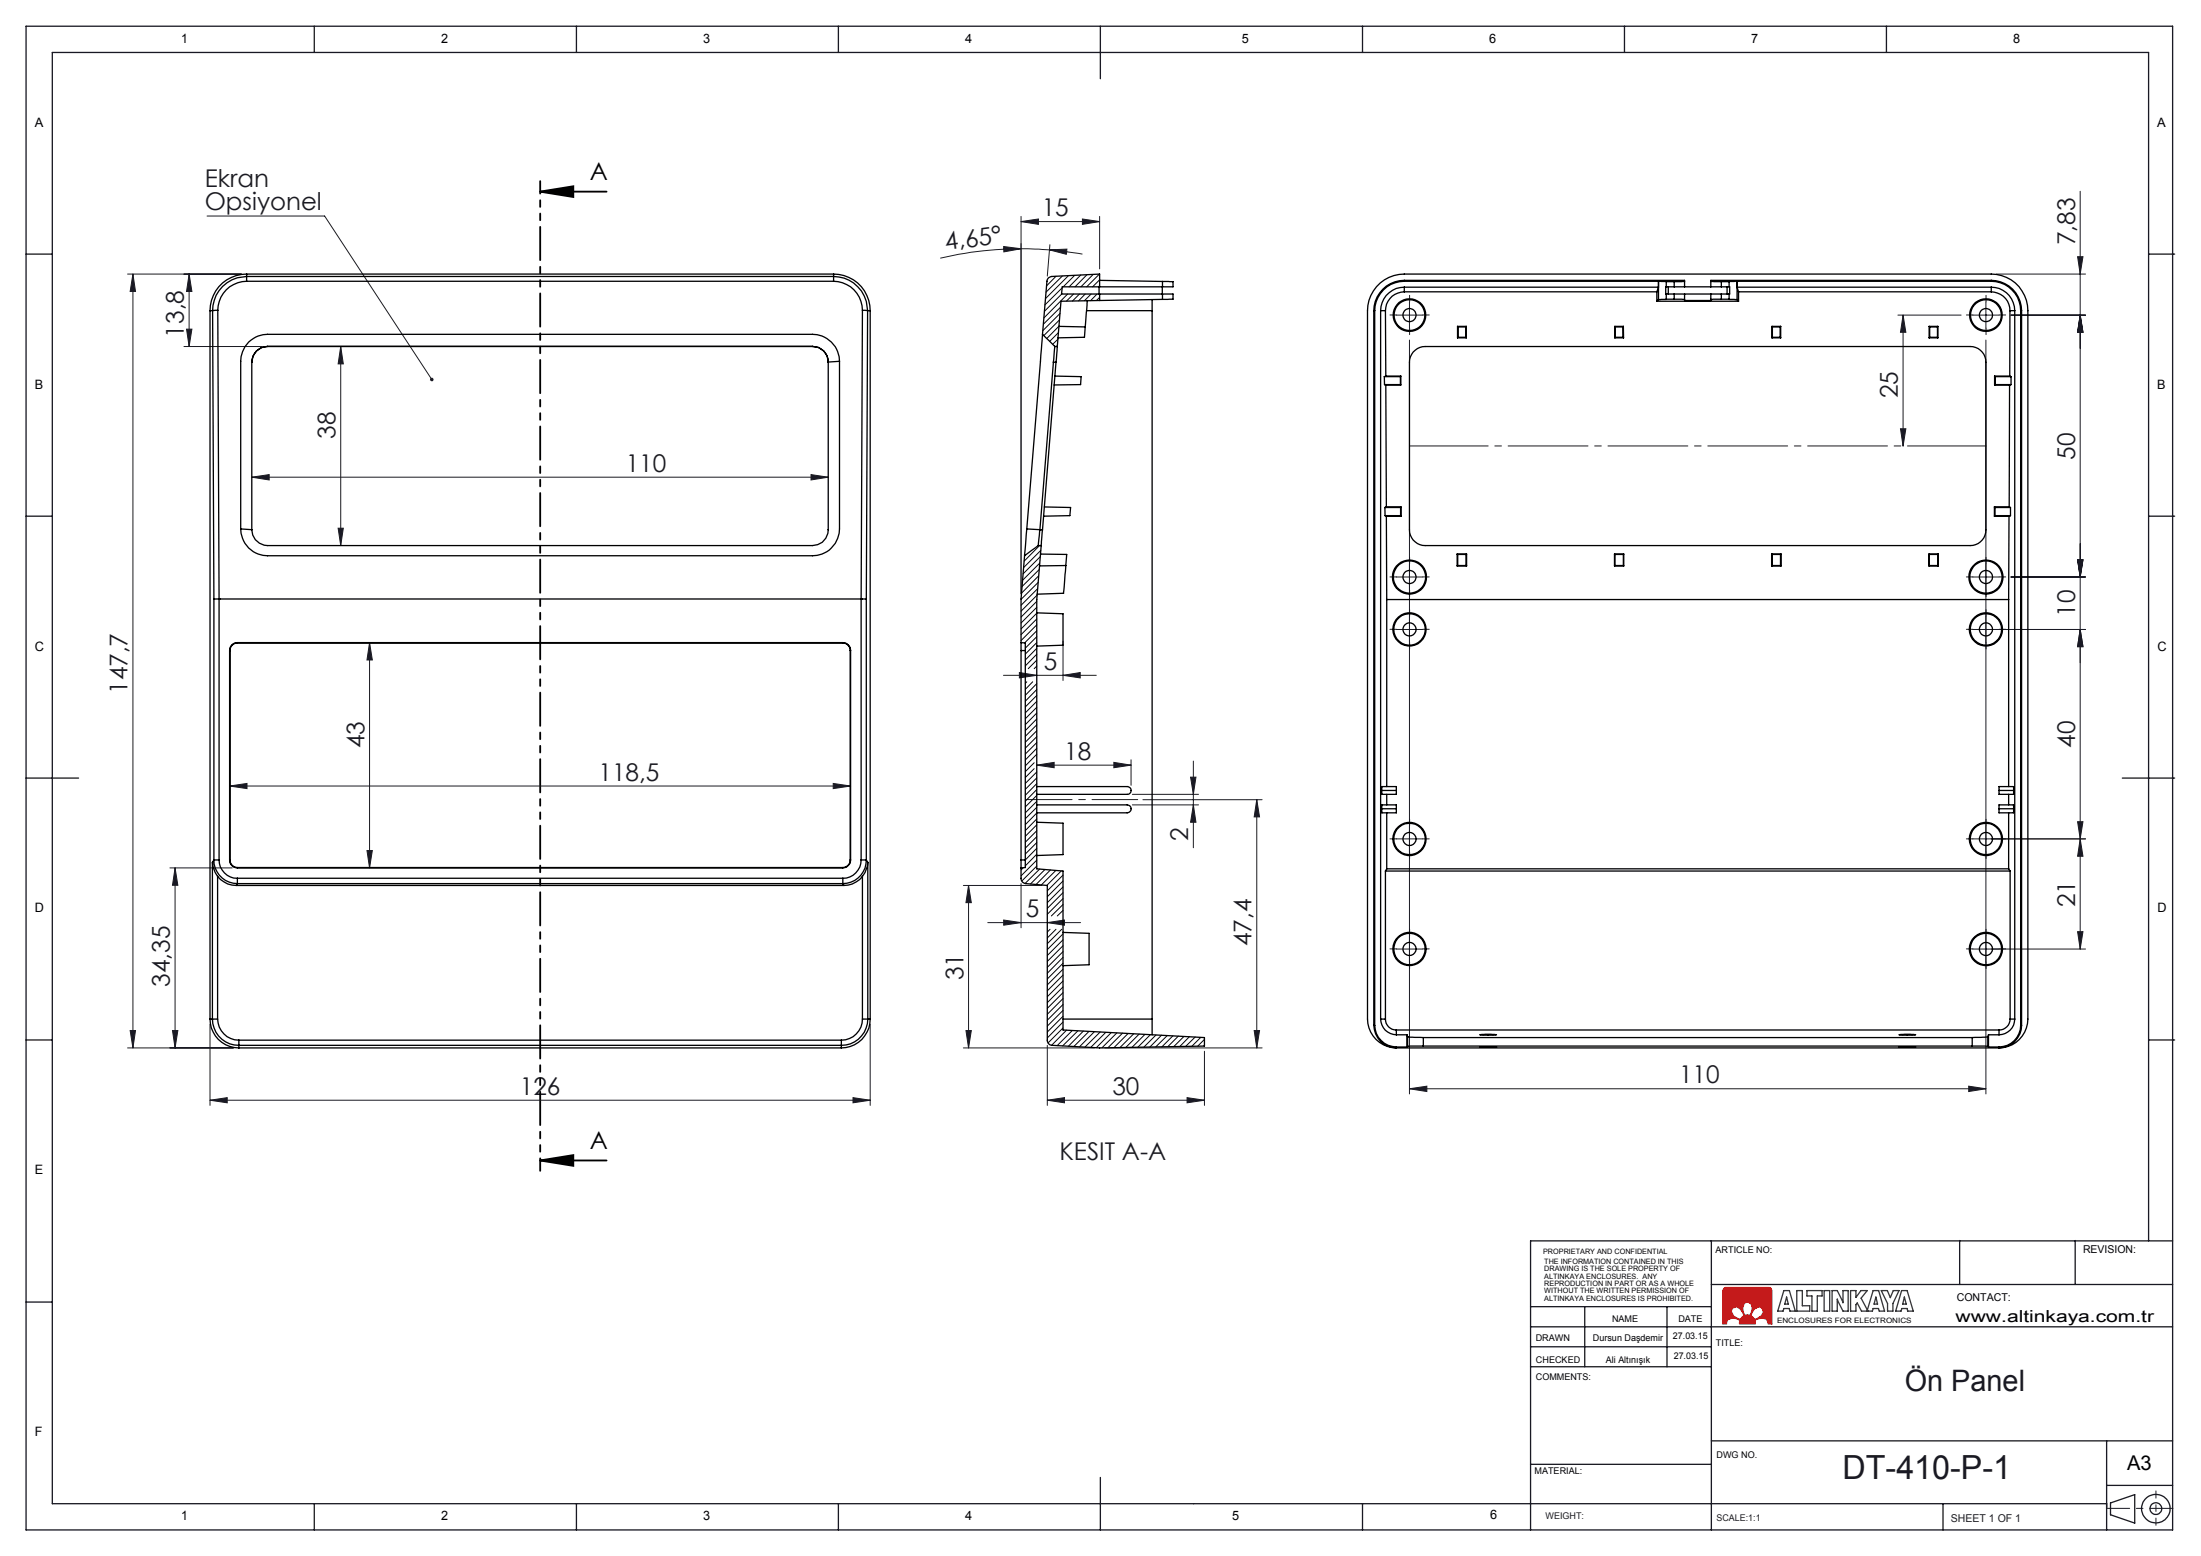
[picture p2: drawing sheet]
<svg xmlns="http://www.w3.org/2000/svg" width="420mm" height="297mm" viewBox="0 0 420 297" stroke-linecap="round" stroke-linejoin="round" font-family="sans-serif">
<path d="M329 245.8l.4-.1h8.1l.5 .2 .1 .4v6.4h-.7l-.4-.9-.7-.2-1.4 .4 .1 .7h-3.1l.1-.7-1.4-.4-.9 .3-.2 .8h-.7v-6.4zM330.6 249.7l.8-.3 .7 .5 .6 1.2-.6 .7-1.3-.7-.4-.8zM332.8 248.8l.6-.3 .8 .4 .2 .8-.5 1.3h-.9l-.3-.6-.1-.7zM334.8 249.9l.9-.5 .5 .3 .3 .8-.4 .6-1.3 .7-.6-.7 .2-.6z" fill="none" stroke="#e13800" stroke-width=".19"/>
<g fill="none" stroke="#191924" stroke-width=".25">
<path d="M5 5h409.6v287h-409.6zM60 5v5M110 5v5M160 5v5M210 5v10M260 5v5M310 5v5M360 5v5M5 48.5h5M410 48.5h5M5 98.5h5M410 98.5h5"/>
<path d="M5 148.5h10M405 148.5h10M5 198.5h5M410 198.5h5M326.6 236.9v55.1M373.9 236.8v8.4M396 236.8v8.4M410 236.9v-226.9h-400v277h392M414.6 236.9h-122.5v55.1M5 248.5h5M292.1 249.4h34.5M292.1 253.3h122.5"/>
<path d="M292.1 257.1h34.5M302.4 249.4v11.5M318.1 249.4v11.5M326.6 245.2h88M292.1 260.9h34.5M292.1 279.5h34.5M326.6 275h88M402 275v17M60 287v5M110 287v5M160 287v5M210 282v10"/>
<path d="M260 287v5M370.8 287v5M402 283.5h12.6"/>
</g>
<path d="M334.7 250a.98 .98 0 0 1 .9-.6 .98 .98 0 0 1 .9 .6 1.68 1.68 0 0 1-1.7 1.7l-.3-.3a.51 .51 0 0 1-.1-.9zM330.6 249.7a1.15 1.15 0 0 1 1.8 .6l.1 .2a.56 .56 0 0 1 .2 .5 .56 .56 0 0 1-.4 .5 .53 .53 0 0 1-.4 .3 .53 .53 0 0 1-.5-.3l-.5-.3a1.05 1.05 0 0 1-.3-1.5zM329 245.8l-.2 .4v6.5h.7v-.2a1.21 1.21 0 0 1 1.8-.8 .53 .53 0 0 1 .6 .6v.4h3.1v-.3a.46 .46 0 0 1 0-.5 .46 .46 0 0 1 .5-.1l.6-.2 .6 .1a.83 .83 0 0 1 .7 1h.7v-6.4l-.2-.5-.2-.1h-8.5zM332.9 248.7a.97 .97 0 0 1 1.1 .1 .97 .97 0 0 1 .3 1.1l-.1 .6a.44 .44 0 0 1-.6 .5h-.2a.45 .45 0 0 1-.5 0 .45 .45 0 0 1-.2-.5l-.1-1.1z" fill-rule="evenodd" fill="#f00"/>
<path d="M103 36.6l6.4-1v2zM103 36.6h12.7M103 221.5l6.4-1v2zM103 221.5h12.7" fill="none" stroke="#000" stroke-width=".35"/>
<g fill="none" stroke="#191924" stroke-width=".19">
<path d="M396.9 36.5v144.6M24.3 52.3h21.8M25.4 52.3l.5 3.3h-1.1zM25.4 52.3v147.7M36.1 52.3l.5 3.3h-1zM36.1 52.3v13.8M39.5 41.2h22.4l20.5 31.3M191.5 47.1l3.3 .4-3.2 .6zM194.8 47.5l5.4 .2M194.8 47.5a67.5 67.5 0 0 0-15.4 1.8M194.8 42.3l3.4-.5v1zM194.8 41.3v72"/>
<path d="M194.8 42.3h15M200.2 47.7l3.4-.1-.1 .9zM200.2 47.7l6.4 .8M200.3 46.7l-.5 6M206.6 41.8l3.2 .5-3.2 .5zM209.8 41.3v10M269 57.6v5M379 57.6v5M381 52.3h17M396.5 49h1l-.6 3.3zM35.1 66.1h15M35.6 62.8h1l-.5 3.3z"/>
<path d="M65 66.1l.5 3.4h-1zM65 66.1v38M266.5 60.1h5M269 64.9v143.9M362.2 60.1h12M363.1 60.1l.6 3.3h-1zM363.1 60.1v25.1M376.4 60.1h5.1M379 64.9v143.9M383.7 60.1h14.3M396.9 60.1l.6 3.3h-1zM48 91.1l3.4-.5v1z"/>
<path d="M48 91.1h110M154.8 90.6l3.2 .5-3.2 .5zM362.7 81.8h1l-.6 3.4zM64.5 100.8h1l-.5 3.3zM266.5 110.1h5M376.4 110.1h5.1M383.7 110.1h14.3M396.5 106.9h1l-.6 3.2zM70.5 122.7l.5 3.3h-1zM70.5 122.7v43M191.5 128.9h17.7M194.5 128.4l3.3 .5-3.3 .5z"/>
<path d="M202.8 128.9l3.3-.5v1zM202.8 122.4v7.5M266.5 120.2h5M396.9 120.2l.6 3.2h-1zM398 120.2h-21.6M43.8 150l3.3-.5v1zM43.8 150h118.5M159 149.5l3.3 .5-3.3 .5zM197.8 146l3.4-.5v1zM197.8 146h18M212.5 145.5l3.3 .5-3.3 .5zM215.8 145v4.9"/>
<path d="M216.1 151.6h12.6M216.1 153.6h12.6M218.1 152.6h22.7M227.2 148.3h1l-.5 3.3zM227.7 153.6l.5 3.3h-1zM227.7 145.3v16.5M239.8 152.6l.5 3.3h-1zM239.8 152.6v47.4M396.5 156.8h1l-.6 3.3zM32.4 165.7h11.9M33.4 165.7l.5 3.3h-1zM33.4 165.7v34.3"/>
<path d="M70 162.3h1l-.5 3.4zM183.8 169h15M184.8 169l.5 3.3h-1zM184.8 169v31M188.5 176.1h17.7M191.5 175.6l3.3 .5-3.3 .5zM194.8 168.7v8.4M199.8 176.1l3.3-.5v1zM266.5 160.1h5M396.5 177.8h1l-.6 3.3zM396.9 160.1l.6 3.3h-1zM398 160.1h-21.6"/>
<path d="M24.8 196.7h1.1l-.5 3.3zM32.9 196.7h1l-.5 3.3zM40.1 195.5v15.5M166.1 195.5v15.5M184.3 196.7h1l-.5 3.3zM199.8 199.5v11.5M239.3 196.7h1l-.5 3.3zM266.5 181.1h5M376.4 181.1h21.6M24.3 200h20.3M40.1 210l3.3-.5v1zM40.1 210h126"/>
<path d="M162.8 209.5l3.3 .5-3.3 .5zM183.8 200h25M199.8 210l3.3-.5v1zM199.8 210h30M210.8 200h30M226.5 209.5l3.3 .5-3.3 .5zM229.8 200.7v10.3M269 207.8l3.3-.5v1zM269 207.8h110M375.7 207.3l3.3 .5-3.3 .5z"/>
</g>
<g fill="none" stroke="#191924" stroke-width=".25">
<path d="M402.7 286.9l4.7-1.6v5.4l-4.7-1.6z"/>
<circle cx="411.4" cy="288" r="2.72"/>
<circle cx="411.4" cy="288" r="1.13"/>
</g>
<path d="M340.4 246.3h1.1l1.1 4h-1l-.2-.5h-1l-.1 .5h-1.1zM340.9 247.6l.3 1.3h-.6zM342.9 246.3h1v2.9h1.4v1.1h-2.4zM344.8 246.3h2.9v1.1h-.9v2.9h-1v-2.9h-1zM348.1 246.3h1v4h-1zM350.6 247.9v2.4h-1v-4h1l1.1 2.4v-2.4h1v4h-1l-1.1-2.4M356.3 250.3l1.1-4h1.1l1.1 4h-1l-.1-.5h-1.1l-.1 .5h-2.1l-.8-1.6-.2 .3v1.3h-1.1v-4h1.1v1.3l.9-1.3h1.2l-1.2 1.5 1.3 2.5M358 247.6l.3 1.3h-.7zM359 246.3h1.2l.5 1.4 .6-1.4h1.1l-1.2 2.5v1.5h-1v-1.5zM362.9 246.3h1l1.2 4h-1.1l-.1-.5h-1l-.1 .5h-1.1zM363.4 247.6l.3 1.3h-.6z" fill="none" stroke="#373737" stroke-width=".25"/>
<path d="M103.1 34.6v188.9" fill="none" stroke="#000" stroke-width=".35" stroke-dasharray="6.3 1.3 1.3 1.3 1.3 1.3" stroke-dashoffset="4"/>
<g fill="none" stroke="#191924" stroke-width=".19" stroke-dasharray="15.2 1.3 1.3 1.3">
<path d="M269 57.6v-1.2M379 57.6v-1.2M266.5 60.1h-1.3M269 62.6v1.3M271.5 60.1h1.2M376.5 60.1h-1.3M379 62.6v1.3M381.5 60.1h1.2M266.5 110.1h-1.3M269 117.6v-1.2M269 107.6v-1.2M269 112.6v1.3"/>
<path d="M271.5 110.1h1.2M376.5 110.1h-1.3M379 117.6v-1.2M379 107.6v-1.2M379 112.6v1.3M381.5 110.1h1.2M266.5 120.1h-1.3M269 122.6v1.3M271.5 120.1h1.2M376.5 120.1h-1.3M379 122.6v1.3M381.5 120.1h1.2"/>
<path d="M269 157.6v-1.2M379 157.6v-1.2M266.5 160.1h-1.3M269 162.6v1.3M269 178.6v-1.2M271.5 160.1h1.2M376.5 160.1h-1.3M379 162.6v1.3M379 178.6v-1.2M381.5 160.1h1.2M266.5 181.1h-1.3M269 183.6v1.3"/>
<path d="M271.5 181.1h1.2M376.5 181.1h-1.3M379 183.6v1.3M381.5 181.1h1.2"/>
</g>
<path d="M195.9 152.6h21.2" fill="none" stroke="#191924" stroke-width=".19" stroke-dasharray="15.2 1.3 1.3 1.3" stroke-dashoffset="6.5"/>
<path d="M401.9 287.9h12.7" fill="none" stroke="#191924" stroke-width=".19" stroke-dasharray="15.2 1.3 1.3 1.3" stroke-dashoffset="10.8"/>
<path d="M411.4 284.6v6.5" fill="none" stroke="#191924" stroke-width=".19" stroke-dasharray="15.2 1.3 1.3 1.3" stroke-dashoffset="13.9"/>
<path d="M379 85.1h-110" fill="none" stroke="#191924" stroke-width=".19" stroke-dasharray="15.2 1.3 1.3 1.3" stroke-dashoffset=".2"/>
<path d="M103 36.6l6.4-1v2zM103 221.5l6.4-1v2z" fill="#000"/>
<g fill="#191924">
<path d="M82.2 72.2a.35 .35 0 0 1 .5 0 .35 .35 0 0 1-.1 .5l-.2-.2 .2 .2-.2 .1a.35 .35 0 0 1-.3-.2 .35 .35 0 0 1 .1-.4z"/>
<path d="M363.1 60.1l.6 3.3h-1zM362.7 81.8h1l-.6 3.4z"/>
<path d="M212.5 145.5l3.3 .5-3.3 .5zM197.8 146l3.4-.5v1z"/>
<path d="M191.5 175.6l3.3 .5-3.3 .5zM199.8 176.1l3.3-.5v1zM194.8 42.3l3.4-.5v1zM206.6 41.8l3.2 .5-3.2 .5zM199.8 210l3.3-.5v1zM226.5 209.5l3.3 .5-3.3 .5zM194.5 128.4l3.3 .5-3.3 .5zM202.8 128.9l3.3-.5v1zM269 207.8l3.3-.5v1zM375.7 207.3l3.3 .5-3.3 .5z"/>
<path d="M40.1 210l3.3-.5v1zM162.8 209.5l3.3 .5-3.3 .5z"/>
<path d="M43.8 150l3.3-.5v1zM159 149.5l3.3 .5-3.3 .5z"/>
<path d="M200.2 47.7l3.4-.1-.1 .9zM191.5 47.1l3.3 .4-3.2 .6z"/>
<path d="M396.5 177.8h1l-.6 3.3zM396.9 160.1l.6 3.3h-1z"/>
<path d="M396.5 156.8h1l-.6 3.3zM396.9 120.2l.6 3.2h-1z"/>
<path d="M70.5 122.7l.5 3.3h-1zM70 162.3h1l-.5 3.4zM65 66.1l.5 3.4h-1zM64.5 100.8h1l-.5 3.3zM25.4 52.3l.5 3.3h-1.1zM24.8 196.7h1.1l-.5 3.3zM33.4 165.7l.5 3.3h-1zM32.9 196.7h1l-.5 3.3zM36.1 52.3l.5 3.3h-1zM35.6 62.8h1l-.5 3.3zM184.8 169l.5 3.3h-1zM184.3 196.7h1l-.5 3.3zM227.2 148.3h1l-.5 3.3zM227.7 153.6l.5 3.3h-1zM239.8 152.6l.5 3.3h-1zM239.3 196.7h1l-.5 3.3zM396.5 106.9h1l-.6 3.2zM396.9 120.2l.6 3.2h-1zM396.9 60.1l.6 3.3h-1zM396.5 106.9h1l-.6 3.2zM396.5 49h1l-.6 3.3zM396.9 60.1l.6 3.3h-1z"/>
<path d="M48 91.1l3.4-.5v1zM154.8 90.6l3.2 .5-3.2 .5z"/>
</g>
<g fill="none" stroke="#000" stroke-width=".25">
<path d="M40.1 59.3v135.2M40.1 59.3h.5M40.6 59.3l.2 55.1M41.6 59.2l-1 .1M41.6 59.2l.2 55.1M47.1 53.7a5.5 5.5 0 0 0-5.5 5.5M47.1 52.8a6.5 6.5 0 0 0-6.5 6.5M47.1 52.8v.9M47.1 52.3a6.9 6.9 0 0 0-7 7M47.1 53.7h112M47.1 52.8h112M47.1 52.3v.5"/>
<path d="M47.1 52.3h112M159.1 53.7a5.5 5.5 0 0 1 5.5 5.5M159.1 52.8a6.5 6.5 0 0 1 6.5 6.5M159.1 52.8v.9M159.1 52.3a6.9 6.9 0 0 1 7 7M159.1 52.3v.5M164.6 59.2l1 .1M164.6 59.2l-.3 55.1M165.6 59.3l-.3 55.1M165.6 59.3h.5M166.1 59.3v135.2M207.3 59.3h12.6"/>
<path d="M207.5 57.4l-.4 5M209.7 54.7v1.4M209.8 54.7v-2.4l-9.1 .5a.97 .97 0 0 0-.9 .9l-.9 10.1M209.8 56.1v1.3M209.8 53.5l12 .2M219.9 57.2v2.1M219.9 59.3v135.2M221.8 54.7v1.4M221.8 53.7l2 .1v.9h-2M221.8 56.1h2v1h-2M221.8 57.1l-19.3 .4-.7 8.6M221.8 54.7h-19.1l-.1 1.4h19.2"/>
<path d="M221.8 53.7v1M221.8 56.1v1M262.1 59.3h.2M262.1 59.3v136.4M262.3 59.3v136.4M263.5 59.3h.9M263.5 59.3v135.2M264.4 59.3v12.5M268 54.8a4.5 4.5 0 0 0-4.5 4.5M268 53.7a5.7 5.7 0 0 0-5.7 5.6M268 53.5a5.8 5.8 0 0 0-5.9 5.8M268 55.7a3.6 3.6 0 0 0-3.6 3.6"/>
<path d="M268 53.7h48.5M268 53.5v.2M268 54.8v.9M268 53.5h53.5v1.2M268 54.8h48.5l-.3 .9M268 55.7h48.2M316.2 57.5h15.6M316.2 55.7v1.8M316.5 53.7h1.5v1M316.5 53.7h.1M316.5 57.2l-.3 .3M316.5 53.7v3.5"/>
<path d="M318 56.1v1l-1.5 .1M318 54.7h-.1v1.4h.1M318 54.7h1.5M318 56.1h1.5M318 53.8h1.5M318 57.1h1.5M318.3 54.7v1.4M319.5 57.1h2M319.5 56.1h2M319.5 54.7h2M319.5 53.8v.9M319.5 56.1v1"/>
<path d="M321.5 53.7l-2 .1M321.5 54.7h5M321.5 56.1h5M321.5 56.1v1.3h5v-1.3M326.5 56.1h2M326.5 53.7l2 .1M326.5 54.7h2M328.5 57.1h-2M328.5 54.7h1.5M328.5 56.1h1.5M328.5 53.8v.9M328.5 56.1v1"/>
<path d="M328.5 53.8h1.5M328.5 57.1h1.5M329.6 54.7v1.4M330 56.1v1l1.5 .1M330 54.7h.1v1.4h-.1M331.5 53.7h.1M331.5 53.7h-1.5v1M331.5 53.7h48.5M331.5 57.2l.3 .3M331.5 53.7v3.5M331.8 55.7v1.8M331.8 55.7h48.2"/>
<path d="M380 53.7a5.7 5.7 0 0 1 5.6 5.6M380 54.8a4.5 4.5 0 0 1 4.5 4.5M380 53.5a5.8 5.8 0 0 1 5.8 5.8M380 55.7a3.6 3.6 0 0 1 3.5 3.6M380 53.5h-53.5v1.2M380 53.5v.2M380 54.8v.9M380 54.8h-48.5l.3 .9M383.5 59.3h1M383.5 59.3v12.5M384.5 59.3v135.2M385.6 59.3h.2"/>
<path d="M385.6 59.3v136.4M385.8 59.3v136.4M48 69.1v32a3 3 0 0 0 3 3h104a2.96 2.96 0 0 0 3-3v-32M51 66.1a3 3 0 0 0-3 3M51 66.1h104M155 66.1a2.95 2.95 0 0 1 3 3M160.2 69v32a5.1 5.1 0 0 1-5.2 5.1h-104a5.1 5.1 0 0 1-5.1-5.1M160.2 69a5.2 5.2 0 0 0-5.2-5.2h-104a5.2 5.2 0 0 0-5.1 5.2v32M160.2 69l-2.2 .1M198.9 63.8l2.4 2.3M198.9 63.8l-3 37.2M201 69.1h.1"/>
<path d="M201 69.1l-2.6 32M201 69.1h.5M201.3 66.1l-.3 3M201.3 66.1h.5M201.3 66.1h.1M201.3 71.8l5 .1-.1 1.5-5 .1M201.5 69.1l-2.6 32M201.8 66.1l-.3 3M202.1 62.3l5 .1M207.1 62.4l-.2 2-5 .1M264.2 71.9v1.5M264.2 71.9h3"/>
<path d="M264.2 73.4l.2 .1M264.2 73.4h3M264.4 71.8l-.2 .1M264.4 73.5l.1 23.3M264.4 71.8h2.9M264.4 73.5h2.9M267.2 71.9v1.5M267.2 73.4l.1 .1M267.3 71.8l-.1 .1M267.3 71.8v1.7M269.7 67.2a3 3 0 0 1 2.3-1.1h104a2.99 2.99 0 0 1 3 3v32a2.99 2.99 0 0 1-3 3h-104a3 3 0 0 1-3-3v-32a2.99 2.99 0 0 1 .7-1.9zM278.1 62.3h1.7"/>
<path d="M278.1 62.3v2.2M278.1 62.3l.1 .1M278.1 64.5h1.7M278.2 62.4v2M278.2 62.4h1.5M278.2 64.4h1.5M278.2 64.4l-.1 .1M279.7 62.4v2M279.7 64.4l.1 .1M279.8 62.3l-.1 .1M279.8 62.3v2.2M308.2 62.3h1.6"/>
<path d="M308.2 62.3v.1M308.2 62.3v2.2M308.2 64.5h1.6M308.2 62.4h1.5M308.2 64.4h1.5M308.2 62.4v2M308.2 64.4v.1M309.7 62.4v2M309.7 64.4l.1 .1M309.8 62.3l-.1 .1M309.8 62.3v2.2M338.1 62.3l.1 .1"/>
<path d="M338.1 62.3h1.7M338.1 62.3v2.2M338.1 64.5h1.7M338.2 62.4h1.5M338.2 64.4h1.5M338.2 62.4v2M338.2 64.4l-.1 .1M339.7 62.4v2M339.7 64.4l.1 .1M339.8 62.3l-.1 .1M339.8 62.3v2.2M368.1 62.3h1.7"/>
<path d="M368.1 62.3v2.2M368.1 62.3l.1 .1M368.1 64.5h1.7M368.2 62.4h1.5M368.2 64.4h1.5M368.2 62.4v2M368.2 64.4l-.1 .1M369.7 62.4v2M369.7 64.4l.1 .1M369.8 62.3l-.1 .1M369.8 62.3v2.2M380.6 71.8l.1 .1"/>
<path d="M380.6 71.8h2.9M380.6 71.8v1.7M380.6 73.5h2.9M380.7 71.9h3.1M380.7 73.4h3.1M380.7 71.9v1.5M380.7 73.4l-.1 .1M383.5 73.5l-.1 23.3M383.5 71.8l.3 .1M383.8 73.4l-.3 .1M383.8 71.9v1.5M199.3 96.8l5 .1-.1 1.5-5.1 .1"/>
<path d="M264.3 96.9v1.5M264.3 96.9h3M264.3 98.4l.2 .1M264.3 98.4h3M264.5 98.5l.1 15.9M264.5 96.8l-.2 .1M264.5 96.8h2.8M264.5 98.5h2.8M267.3 96.9v1.5M267.3 98.4v.1M267.3 96.8v.1M267.3 96.8v1.7"/>
<path d="M380.6 96.8v1.7M380.6 96.8h2.8M380.6 96.8l.1 .1M380.6 98.5h2.8M380.7 96.9h2.9M380.7 98.4h2.9M380.7 96.9v1.5M380.7 98.4l-.1 .1M383.4 98.5l-.1 15.9M383.4 96.8l.2 .1M383.6 98.4l-.2 .1M383.6 96.9v1.5"/>
<path d="M40.8 114.4v49.7M41.8 114.3h.1M41.8 114.3l-1 .1M41.8 114.3v49.8M41.8 114.3h122.5M45.9 101l2.1 .1M164.3 114.3l1 .1M164.3 114.3h.1M164.3 114.3v49.8M165.3 114.4v49.7M195.5 106.1l-.7 8.2v8.4M195.9 101l-.4 5.1"/>
<path d="M195.9 101l2.5 .1M197.8 117l5 .2v6l-5 .1M198.1 104.1l-2.6 2M198.1 104.1h.6M198.4 101.1l-.3 3M198.4 101.1h.5M198.4 101.1h.1M198.5 105.8h5.1l-.2 2.1M198.7 104.1l-.9 10.3v51.4l5 .5v30.3l27 1.4v1.7l-20 .3-9-.5a.96 .96 0 0 1-1-1v-29.5l-4-.3a.97 .97 0 0 1-1-1.1v-1.9M198.9 101.1l-.2 3M203.4 107.9l-.4 5.3-5.1 .2M203.4 107.9l-5 .1"/>
<path d="M264.6 114.4v35.7M264.6 114.4h118.7M278.1 105.8h.1M278.1 105.8h1.8M278.1 105.8v2.2M278.1 108h1.8M278.2 105.8h1.6M278.2 107.9h1.6M278.2 105.8v2.1M278.2 107.9l-.1 .1M279.8 105.8v2.1M279.8 107.9l.1 .1"/>
<path d="M279.9 105.8h-.1M279.9 105.8v2.2M308.1 105.8h1.7M308.1 105.8h.1M308.1 105.8v2.2M308.1 108h1.7M308.2 105.8v2.1M308.2 105.8h1.6M308.2 107.9h1.6M308.2 107.9l-.1 .1M309.8 105.8v2.1M309.8 107.9v.1"/>
<path d="M309.8 105.8h.1M309.8 105.8v2.2M338.1 105.8h1.8M338.1 105.8h.1M338.1 105.8v2.2M338.1 108h1.8M338.2 105.8v2.1M338.2 105.8h1.6M338.2 107.9h1.6M338.2 107.9l-.1 .1M339.8 105.8v2.1M339.8 107.9l.1 .1"/>
<path d="M339.9 105.8h-.1M339.9 105.8v2.2M368.1 105.8h1.8M368.1 105.8h.1M368.1 105.8v2.2M368.1 108h1.8M368.2 105.8v2.1M368.2 105.8h1.5M368.2 107.9h1.6M368.2 107.9l-.1 .1M369.7 105.8l.1 2.1M369.8 107.9l.1 .1"/>
<path d="M369.9 105.8h-.2M369.9 105.8v2.2M383.3 114.4v35.7M43.8 124.2v39.9M43.8 124.2h.1M43.9 124.2v39.9M45.3 122.7a1.45 1.45 0 0 0-1.5 1.5M45.3 122.7a1.45 1.45 0 0 0-1.4 1.5M45.3 122.7h115.5M45.3 122.7h.1M160.8 122.7a1.51 1.51 0 0 1 1.5 1.5M160.8 122.7a1.45 1.45 0 0 1 1.4 1.5"/>
<path d="M160.8 122.7h.1M162.2 124.2h.1M162.2 124.2v39.9M162.3 124.2v39.9M194.8 122.7v1.5M194.8 124.2h.9M194.8 124.2v39.9M194.8 122.7h.9v42.9l-.9 .1M197.8 156.9l5 .2v6l-5 .2M197.8 153.6h17.3a.76 .76 0 0 1 .7 .8 .76 .76 0 0 1-.7 .7h-17.3M197.8 150.1h17.3a.74 .74 0 0 1 .7 .8 .74 .74 0 0 1-.7 .7h-17.3M263.7 150.9v-.8h2.8v.8"/>
<path d="M263.7 150.9v.7h2.8v-.7M263.7 154.4v-.8h2.8v.8M263.7 154.4v.7h2.8v-.7M263.7 154.4h2.8M263.7 150.9h2.8M264.6 151.6v2M264.6 155.1v10.7M381.5 154.4v.7h2.7v-.7M381.5 154.4v-.8h2.7v.8M381.5 150.9v.7h2.7v-.7M381.5 150.9v-.8h2.7v.8M381.5 154.4h2.7"/>
<path d="M381.5 150.9h2.7M383.3 151.6v2M383.3 155.1v10.7M40.5 164.6l.1 .7 .5 1.2 .4 .8M40.5 164.6v29.9M40.8 164.1h1M40.8 164.1a4.5 4.5 0 0 0 4.5 4.6M40.8 164.1l-.3 .5M41.5 167.3a4.8 4.8 0 0 0 3.6 1.7M41.5 167.3v27.2M41.8 164.1a3.5 3.5 0 0 0 3.5 3.5M43.8 164.1a1.51 1.51 0 0 0 1.5 1.6"/>
<path d="M43.8 164.1h.1M43.9 164.1a1.45 1.45 0 0 0 1.4 1.5M45.1 169h115.9M45.3 167.6v1.1M45.3 165.7h115.5M45.3 167.6h115.5M45.3 165.6v.1M45.3 165.6h115.5M45.3 168.7h115.5M45.3 168.7l-.2 .3M160.8 165.6v.1M160.8 167.6v1.1"/>
<path d="M160.8 168.7l.2 .3M162.2 164.1a1.45 1.45 0 0 1-1.4 1.5M162.2 164.1h.1M162.3 164.1a1.57 1.57 0 0 1-1.5 1.6M164.3 164.1h1M164.3 164.1a3.5 3.5 0 0 1-3.5 3.5M164.6 167.3a4.6 4.6 0 0 1-3.6 1.7M164.6 167.3v27.2M165.3 164.1a4.5 4.5 0 0 1-4.5 4.6M165.3 164.1l.3 .5M165.6 164.6l-.1 .7-.4 1.2-.5 .8M165.6 164.6v29.9"/>
<path d="M194.8 164.1v1.6M194.8 164.1h.9M202.8 178l5 .1v6l-5 .2M264.4 166.3v28.2M264.4 166.3h119.2M264.6 165.8l-.2 .5M264.6 165.8h118.7M383.3 165.8l.3 .5M383.6 166.3v28.2M40.1 194.5a5.5 5.5 0 0 0 5.5 5.5M40.1 194.5h.4M40.5 194.5h1"/>
<path d="M40.5 194.5a5 5 0 0 0 5.1 5M41.5 194.5a4.1 4.1 0 0 0 4.1 4M45.6 198.5v1M45.6 198.5h114.9M45.6 199.5h114.9M45.6 199.5v.5M160.5 198.5v1M160.5 199.5v.5M164.6 194.5a4 4 0 0 1-4.1 4M164.6 194.5h1M165.6 194.5a5.1 5.1 0 0 1-5.1 5M165.6 194.5h.5"/>
<path d="M166.1 194.5a5.5 5.5 0 0 1-5.6 5.5M202.8 194.5h17.1M219.9 194.5v3M262.1 195.7a4.3 4.3 0 0 0 4.4 4.3M262.1 195.7h.2M262.3 195.7a4.2 4.2 0 0 0 4.2 4.1M263.5 194.5a3 3 0 0 0 3 3M263.5 194.5h.9M264.4 194.5a2.05 2.05 0 0 0 2.1 2.1M266.5 199.8h2M266.5 196.6v.9M266.5 199.8v.2"/>
<path d="M266.5 197.5h2M266.5 196.6h115M268.5 197.5l.1 .4M268.5 197.5v2.3M268.6 197.9l3 .1M268.6 199.7l-.1 .1M268.6 197.9v1.8M271.6 199.7h-3M271.6 199.7h104.7M271.6 198h104.7M271.6 198v1.7M282.4 199.8h3.2z"/>
<path d="M282.4 197.5l1-.1 2.2 .1zM362.4 199.8h3.1zM362.4 197.5h3.1l-2.6 .1zM376.3 199.7h3M376.3 198v1.7M379.3 197.9l-3 .1M379.3 199.7l.1 .1M379.3 197.9v1.8M379.4 199.8h2.1M379.4 197.5h2.1M379.4 197.5l-.1 .4M379.4 197.5v2.3"/>
<path d="M381.5 196.6v.9M381.5 199.8v.2M383.6 194.5a2.11 2.11 0 0 1-2.1 2.1M383.6 194.5h.9M384.5 194.5a3 3 0 0 1-3 3M385.6 195.7a4.2 4.2 0 0 1-4.1 4.1M385.6 195.7h.2M385.8 195.7a4.3 4.3 0 0 1-4.3 4.3M45.6 200h114.9M266.5 200a5.5 5.5 0 0 1-5.6-5.5v-135.2a7 7 0 0 1 7.1-7h112a6.9 6.9 0 0 1 7 7v135.2a5.5 5.5 0 0 1-5.5 5.5M266.5 200h115"/>
<circle cx="269" cy="60.1" r="2.94"/>
<circle cx="269" cy="60.1" r="1.26"/>
<circle cx="269" cy="60.1" r="3.1"/>
<circle cx="379" cy="60.1" r="2.94"/>
<circle cx="379" cy="60.1" r="1.26"/>
<circle cx="379" cy="60.1" r="3.1"/>
<circle cx="269" cy="110.2" r="3.3"/>
<circle cx="269" cy="110.1" r="1.24"/>
<circle cx="269" cy="110.2" r="3.1"/>
<circle cx="379" cy="110.2" r="3.3"/>
<circle cx="379" cy="110.2" r="3.1"/>
<circle cx="379" cy="110.1" r="1.24"/>
<circle cx="269" cy="120.2" r="3.2"/>
<circle cx="269" cy="120.1" r="1.26"/>
<circle cx="269" cy="120.1" r="3"/>
<circle cx="379" cy="120.2" r="3.2"/>
<circle cx="379" cy="120.1" r="1.26"/>
<circle cx="379" cy="120.1" r="2.99"/>
<circle cx="268.9" cy="160.1" r="3.2"/>
<circle cx="269" cy="160.1" r="3"/>
<circle cx="269" cy="160.1" r="1.25"/>
<circle cx="378.9" cy="160.1" r="3.2"/>
<circle cx="379" cy="160.1" r="3"/>
<circle cx="379" cy="160.1" r="1.25"/>
<circle cx="269" cy="181.1" r="3.2"/>
<circle cx="269" cy="181.1" r="3"/>
<circle cx="269" cy="181.1" r="1.26"/>
<circle cx="379" cy="181.1" r="3.2"/>
<circle cx="379" cy="181.1" r="1.26"/>
<circle cx="379" cy="181.1" r="2.99"/>
</g>
<g fill="none" stroke="#000" stroke-width=".19">
<path d="M201.5 52.7l-1.8 1.9M202.3 59.8l-3.3 3.3M202.4 58.6l-3.3 3.3M202.6 56.1l-3.3 3.3M202.7 55l-3.3 3.2M202.7 52.7l-3.1 3.1M203.7 56.1l-4.5 4.6M203.9 52.6l-4.4 4.4M204.9 56.1l-1.4 1.4M205.1 52.6l-2.2 2.1M206 56.1l-1.4 1.4M206.2 52.5l-2.2 2.2"/>
<path d="M207.1 56.1l-1.3 1.3M207.4 52.4l-2.3 2.3M208.2 56.1l-1.3 1.3M208.6 52.4l-2.3 2.3M209.3 56.1l-1.2 1.3M209.8 52.3l-2.4 2.4M209.8 53.4l-1.3 1.3M209.8 54.5l-.2 .2M209.8 56.8l-.6 .6M201.8 65.9l-.2 .2M201.9 64.7l-1 1M202 63.5l-1.7 1.7"/>
<path d="M202.1 62.3l-2.4 2.3M202.2 61.1l-3 3M197.8 114.8l-3 3M197.8 115.9l-3 3M197.8 117l-3 3M197.8 118.1l-3 3M197.8 119.3l-3 3M197.9 113.6l-3.1 3.1M198 112.4l-3.2 3.1M198.1 111.2l-3.3 3.2M198.2 109.9l-3.3 3.3M198.3 108.7l-3.3 3.3"/>
<path d="M198.4 104.1l-3 3M198.4 107.5l-3.3 3.3M198.5 106.3l-3.3 3.2M198.6 105.1l-3.3 3.2M195.9 130.1l-.2 .4M197.1 130.1l-1.4 1.5M197.8 120.4l-2.3 2.3M197.8 121.5l-2.1 2.2M197.8 122.7l-2.1 2.1M197.8 123.8l-2.1 2.2M197.8 124.9l-2.1 2.2M197.8 126l-1.6 1.6"/>
<path d="M197.8 127.1l-.5 .5M197.8 130.5l-2.1 2.2M197.8 131.6l-2.1 2.2M197.8 132.7l-2.1 2.2M197.8 133.9l-2.1 2.2M197.8 135l-2.1 2.2M197.8 136.1l-2.1 2.2M197.8 137.2l-2.1 2.2M197.8 138.4l-2.1 2.1M197.8 139.5l-2.1 2.2M197.3 145.6l-1.6 1.7M197.3 146.7l-1.6 1.7"/>
<path d="M197.8 140.6l-2.1 2.2M197.8 141.7l-2.1 2.2M197.8 142.8l-2.1 2.3M197.8 144l-2.1 2.2M197.8 147.4l-2.1 2.1M197.8 148.5l-2.1 2.2M197.8 149.6l-2.1 2.2M197.8 150.7l-2.1 2.2M197.8 151.8l-2.1 2.2M197.8 153l-2.1 2.1M197.8 154.1l-2.1 2.2M197.8 155.2l-2.1 2.2"/>
<path d="M197.8 156.3l-2.1 2.2M197.8 157.4l-2.1 2.2M197.8 158.6l-2.1 2.2M197.8 159.7l-2.1 2.2M195.3 165.6l-.5 .4M197.8 160.8l-2.1 2.2M197.8 161.9l-2.1 2.2M197.8 163.1l-2.1 2.2M197.8 164.2l-3 3M197.8 165.3l-2.8 2.9M198.4 165.9l-2.8 2.7M199.4 165.9l-2.8 2.8"/>
<path d="M200.4 177.4l-.6 .5M200.4 166l-2.7 2.8M201.5 166.2l-2.8 2.7M201.5 177.4l-1.7 1.6M202.5 166.2l-2.8 2.8M202.6 177.4l-2.8 2.7M202.8 167l-3 3M202.8 168.2l-3 3M202.8 169.3l-3 3M202.8 170.4l-3 3M202.8 171.5l-3 3M202.8 172.6l-2.2 2.2"/>
<path d="M202.8 173.8l-1 1M202.8 178.3l-3 3M202.8 179.4l-3 3M202.8 180.5l-3 3M202.8 181.6l-3 3M202.8 182.7l-3 3.1M202.8 183.9l-3 3M202.8 185l-3 3M202.8 186.1l-3 3M202.8 187.3l-3 2.9M202.8 188.4l-3 3M202.8 189.5l-3 3"/>
<path d="M202.8 190.6l-3 3M202.8 191.7l-3 3M202.8 192.9l-3 3M202.8 194l-3 3M202.8 195.1l-3 3M202.8 196.2l-2.8 2.9M203.5 196.6l-2.8 2.9M204.6 196.7l-2.9 2.9M205.7 196.8l-2.9 2.8M206.7 196.8l-2.8 2.9M207.8 196.9l-2.9 2.8M208.8 196.9l-2.8 2.9"/>
<path d="M209.9 197l-2.9 2.8M211 197.1l-2.9 2.8M212.1 197.1l-2.9 2.9M213.1 197.2l-2.8 2.8M214.2 197.2l-2.8 2.8M215.3 197.3l-2.7 2.7M216.3 197.3l-2.6 2.7M217.4 197.4l-2.6 2.5M218.5 197.4l-2.5 2.5M219.5 197.5l-2.4 2.4M220.6 197.6l-2.3 2.2M221.7 197.6l-2.3 2.2"/>
<path d="M222.7 197.7l-2.1 2.1M223.8 197.7l-2.1 2.1M224.9 197.8l-2.1 2M225.9 197.8l-1.9 2M227 197.9l-1.9 1.8M228.1 197.9l-1.8 1.8M229.1 198l-1.7 1.7M229.8 198.4l-1.2 1.3M229.8 199.5l-.1 .2"/>
</g>
<text font-size="6.3" fill="#191924" x="351.6" y="282.4">DT-410-P-1</text>
<text font-size="5.6" fill="#191924" x="363.5" y="265.4">Ön Panel</text>
<g font-size="4.7" fill="#191924">
<text x="39.1" y="35.7">Ekran</text>
<text x="39.1" y="40.2">Opsiyonel</text>
<text x="198.8" y="41.3">15</text>
<text x="180.5" y="47.8" transform="rotate(-8 180.5 47.8)">4,65°</text>
<text x="396" y="46.8" transform="rotate(-90 396 46.8)">7,83</text>
<text x="35.1" y="64.4" transform="rotate(-90 35.1 64.4)">13,8</text>
<text x="362.2" y="76" transform="rotate(-90 362.2 76)">25</text>
<text x="64" y="83.8" transform="rotate(-90 64 83.8)">38</text>
<text x="396" y="87.7" transform="rotate(-90 396 87.7)">50</text>
<text x="119.4" y="90.1">110</text>
<text x="396" y="117.7" transform="rotate(-90 396 117.7)">10</text>
<text x="199.2" y="127.9">5</text>
<text x="24.4" y="132.5" transform="rotate(-90 24.4 132.5)">147,7</text>
<text x="69.5" y="142.8" transform="rotate(-90 69.5 142.8)">43</text>
<text x="396" y="142.7" transform="rotate(-90 396 142.7)">40</text>
<text x="114.2" y="149">118,5</text>
<text x="203.1" y="145">18</text>
<text x="226.7" y="160.5" transform="rotate(-90 226.7 160.5)">2</text>
<text x="396" y="173.2" transform="rotate(-90 396 173.2)">21</text>
<text x="195.8" y="175.1">5</text>
<text x="238.8" y="180.6" transform="rotate(-90 238.8 180.6)">47,4</text>
<text x="32.4" y="188.4" transform="rotate(-90 32.4 188.4)">34,35</text>
<text x="183.8" y="187.1" transform="rotate(-90 183.8 187.1)">31</text>
<text x="99.2" y="209">126</text>
<text x="212.3" y="209">30</text>
<text x="320.4" y="206.8">110</text>
<text x="202.2" y="221.4">KESIT A-A</text>
</g>
<g font-size="4.7">
<text x="112.5" y="34.4">A</text>
<text x="112.5" y="219.3">A</text>
</g>
<text font-size="3.9" x="405.9" y="280.6">A3</text>
<text font-size="3.2" x="373.2" y="252.4">www.altinkaya.com.tr</text>
<g font-size="2.5">
<text x="34.6" y="8.2">1</text>
<text x="84.2" y="8.2">2</text>
<text x="134.2" y="8.2">3</text>
<text x="184.2" y="8.2">4</text>
<text x="237" y="8.2">5</text>
<text x="284.2" y="8.2">6</text>
<text x="334.2" y="8.2">7</text>
<text x="384.2" y="8.2">8</text>
<text x="6.7" y="24.2">A</text>
<text x="411.7" y="24.2">A</text>
<text x="6.7" y="74.2">B</text>
<text x="411.7" y="74.2">B</text>
<text x="6.7" y="124.2">C</text>
<text x="411.7" y="124.2">C</text>
<text x="6.7" y="174.2">D</text>
<text x="411.7" y="174.2">D</text>
<text x="6.7" y="224.2">E</text>
<text x="6.7" y="274.2">F</text>
<text x="34.6" y="290.2">1</text>
<text x="84.2" y="290.2">2</text>
<text x="134.2" y="290.2">3</text>
<text x="184.2" y="290.2">4</text>
<text x="235.1" y="290.2">5</text>
<text x="284.3" y="289.9">6</text>
</g>
<g font-size="2.1">
<text x="397.5" y="239.2">REVISION:</text>
<text x="373.4" y="248.2">CONTACT:</text>
</g>
<text font-size="2.1" fill="#191924" x="372.3" y="290.6">SHEET 1 OF 1</text>
<g font-size="1.8">
<text x="327.4" y="239.2">ARTICLE NO:</text>
<text x="293" y="256">DRAWN</text>
<text x="304" y="256">Dursun Daşdemir</text>
<text x="307.6" y="252.3">NAME</text>
<text x="319.2" y="255.7">27.03.15</text>
<text x="320.3" y="252.3">DATE</text>
<text x="327.4" y="256.9">TITLE:</text>
<text x="293.1" y="263.3">COMMENTS:</text>
<text x="293.1" y="260.1">CHECKED</text>
<text x="306.4" y="260.1">Ali Altınışık</text>
<text x="319.4" y="259.4">27.03.15</text>
<text x="292.8" y="281.3">MATERIAL:</text>
<text x="327.6" y="278.3">DWG NO.</text>
</g>
<g font-size="1.8" fill="#191924">
<text x="294.9" y="289.9">WEIGHT:</text>
<text x="327.6" y="290.3">SCALE:1:1</text>
</g>
<g font-size="1.4">
<text x="294.5" y="239.3">PROPRIETARY AND CONFIDENTIAL</text>
<text x="294.7" y="241.2">THE INFORMATION CONTAINED IN THIS</text>
<text x="294.7" y="242.6">DRAWING IS THE SOLE PROPERTY OF</text>
<text x="294.7" y="244">ALTINKAYA ENCLOSURES. ANY</text>
<text x="294.7" y="245.5">REPRODUCTION IN PART OR AS A WHOLE</text>
<text x="294.7" y="246.9">WITHOUT THE WRITTEN PERMISSION OF</text>
<text x="294.7" y="248.3">ALTINKAYA ENCLOSURES IS PROHIBITED.</text>
<text x="339.1" y="252.6">ENCLOSURES FOR ELECTRONICS</text>
</g>
</svg>
